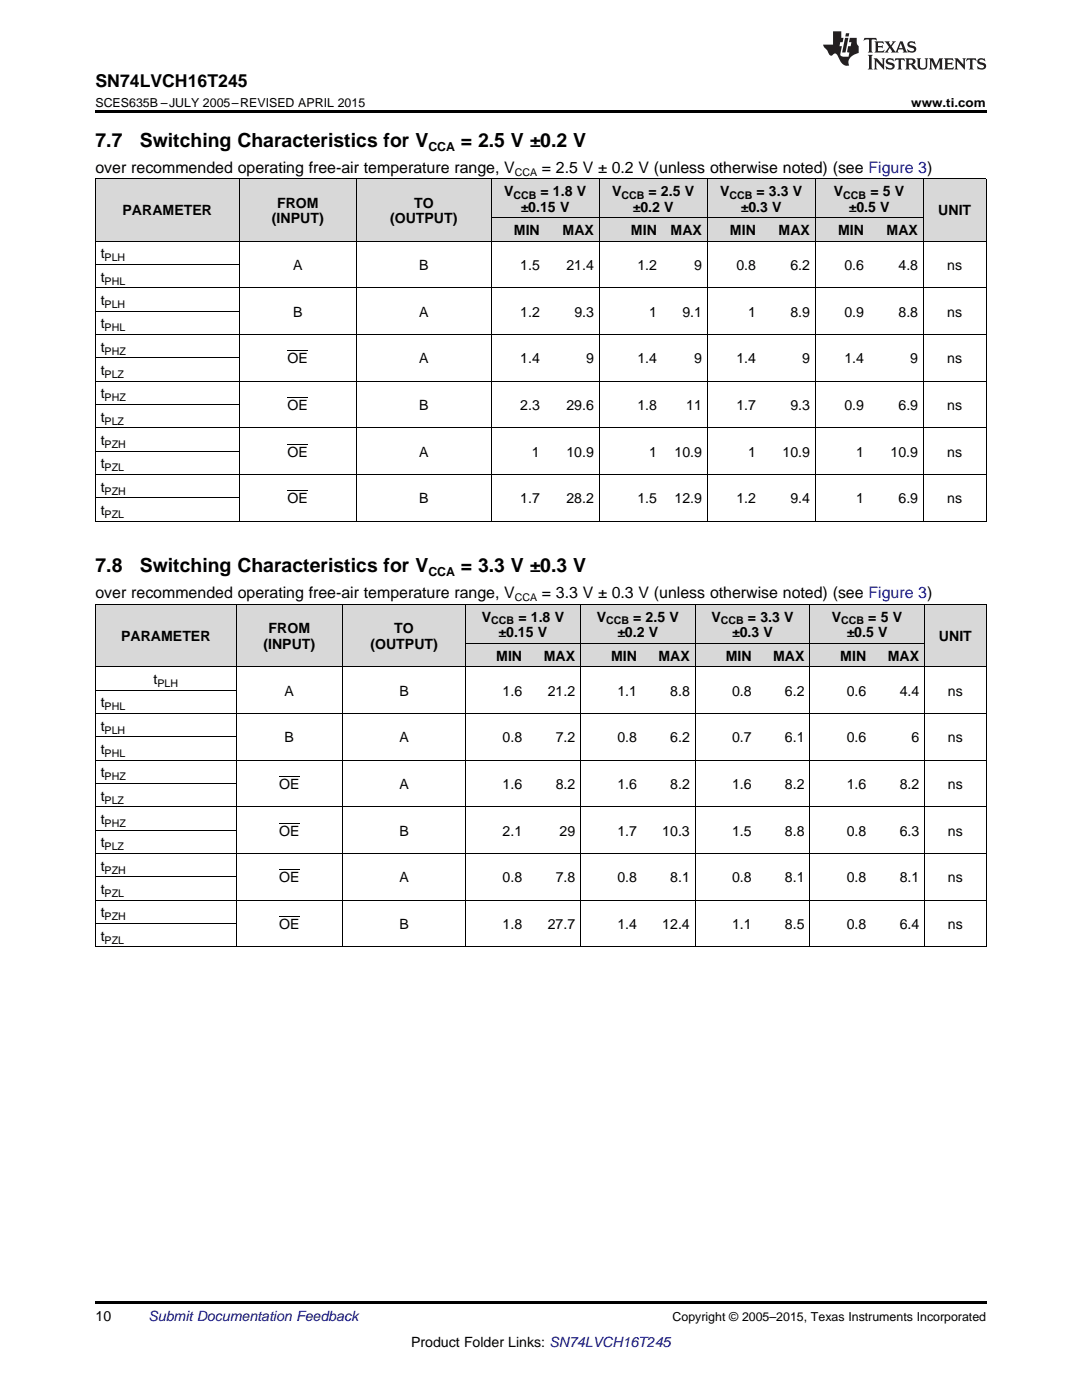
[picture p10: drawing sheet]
<svg xmlns="http://www.w3.org/2000/svg" width="216mm" height="279mm" viewBox="0 0 216 279" stroke-linecap="round" stroke-linejoin="round" font-family="sans-serif">
<g fill="#d8d8d8">
<path d="M19 120.7h28.2v12.4h-28.2z"/>
<path d="M47.2 120.7h21.1v12.4h-21.1z"/>
<path d="M68.3 120.7h24.7v12.4h-24.7z"/>
<path d="M93 128.5h12.3v4.6h-12.3z"/>
<path d="M105.3 128.5h10.6v4.6h-10.6z"/>
<path d="M115.9 128.5h12.3v4.6h-12.3z"/>
<path d="M128.2 128.5h10.5v4.6h-10.5z"/>
<path d="M138.7 128.5h12.4v4.6h-12.4z"/>
<path d="M151.1 128.5h10.5v4.6h-10.5z"/>
<path d="M161.6 128.5h12.4v4.6h-12.4z"/>
<path d="M174 128.5h10.5v4.6h-10.5z"/>
<path d="M184.5 120.7h12.3v12.4h-12.3z"/>
<path d="M93 120.7h12.3v7.8h-12.3z"/>
<path d="M105.3 120.7h10.6v7.8h-10.6z"/>
<path d="M115.9 120.7h12.3v7.8h-12.3z"/>
<path d="M128.2 120.7h10.5v7.8h-10.5z"/>
<path d="M138.7 120.7h12.4v7.8h-12.4z"/>
<path d="M151.1 120.7h10.5v7.8h-10.5z"/>
<path d="M161.6 120.7h12.4v7.8h-12.4z"/>
<path d="M174 120.7h10.5v7.8h-10.5z"/>
<path d="M19 35.7h28.8v12.5h-28.8z"/>
<path d="M47.8 35.7h23.3v12.5h-23.3z"/>
<path d="M71.1 35.7h26.9v12.5h-26.9z"/>
<path d="M98 43.5h10.8v4.7h-10.8z"/>
<path d="M108.8 43.5h10.8v4.7h-10.8z"/>
<path d="M119.6 43.5h12.6v4.7h-12.6z"/>
<path d="M132.2 43.5h8.9v4.7h-8.9z"/>
<path d="M141.1 43.5h10.8v4.7h-10.8z"/>
<path d="M151.9 43.5h10.8v4.7h-10.8z"/>
<path d="M162.7 43.5h10.8v4.7h-10.8z"/>
<path d="M173.5 43.5h10.8v4.7h-10.8z"/>
<path d="M184.3 35.7h12.5v12.5h-12.5z"/>
<path d="M98 35.7h10.8v7.8h-10.8z"/>
<path d="M108.8 35.7h10.8v7.8h-10.8z"/>
<path d="M119.6 35.7h12.6v7.8h-12.6z"/>
<path d="M132.2 35.7h8.9v7.8h-8.9z"/>
<path d="M141.1 35.7h10.8v7.8h-10.8z"/>
<path d="M151.9 35.7h10.8v7.8h-10.8z"/>
<path d="M162.7 35.7h10.8v7.8h-10.8z"/>
<path d="M173.5 35.7h10.8v7.8h-10.8z"/>
</g>
<g fill="#000">
<path d="M19 22h177.8v.5h-177.8zM19 104l.2 .1zM71 104l.1 .1zM97.9 104l.1 .1zM108.7 104l.1 .1zM119.5 104l.1 .1zM141 104l.1 .1zM151.8 104l.1 .1zM162.6 104l.1 .1zM173.4 104l.1 .1zM184.1 104l.2 .1zM196.7 104l.1 .1z"/>
<path d="M19 259.7h177.8v.5h-177.8z"/>
</g>
<g fill="none" stroke="#000" stroke-width=".2">
<path d="M19 35.6h177.8M19.1 35.7v68.4M47.7 35.7v68.4M71.1 35.7v68.4M98 35.7v68.4M119.5 35.7v68.4M141.1 35.7v68.4M162.6 35.7v68.4M184.2 35.7v68.4M196.8 35.7v68.4M19 57.4h177.8M19 52.8h28.8"/>
<path d="M19 48.1h177.8M98 43.5h86.2M19 76.1h177.8M19 71.4h28.8M19 66.8h177.8M19 62.1h28.8M19 99.4h28.8M19 94.7h177.8M19 90h28.8M19 85.4h177.8M19 80.7h28.8M19 104h177.8"/>
<path d="M19 137.7h28.2M19 133.1h177.8M19 120.6h177.8M19.1 120.7v68.3M47.1 120.7v68.3M68.3 120.7v68.3M92.9 120.7v68.3M93 128.4h91.5M115.8 120.7v68.3M138.7 120.7v68.3M161.6 120.7v68.3M184.4 120.7v68.3"/>
<path d="M196.8 120.7v68.3M19 156.4h28.2M19 151.7h177.8M19 147.1h28.2M19 142.4h177.8M19 179.7h177.8M19 175h28.2M19 170.3h177.8M19 165.7h28.2M19 161h177.8M19 189h177.8M19 184.3h28.2"/>
</g>
<g fill="#231f20">
<path d="M172.5 7.6l-.1 .5 .4-.2h.6v.1v2.1l-.2 .4h.9l-.2-.4v-2.1l.1-.1h.5l.5 .2-.2-.5zM174.5 8.3l.2 .3v1.5l-.2 .4h1.8l.2-.6a1.04 1.04 0 0 1-1.3 .2v-.7h.6l.3 .2v-.6l-.3 .2h-.6v-.6l.8-.1 .4 .3-.2-.5zM176.5 8.3l.9 1.1-.9 1.1h.8l-.2-.2 .4-.7 .5 .7-.2 .2h1.5l-.2-.2 .2-.4h.9l.1 .4-.2 .2h1l-.3-.3-.7-1.9h-.5l-.9 2-.8-1 .9-1h-.8l.1 .3-.4 .5-.3-.6 .1-.2zM179.7 8.6l.4 1h-.7zM181.3 8.4a.63 .63 0 0 0-.2 .7 .63 .63 0 0 0 .6 .4l.6 .2 .1 .2a.75 .75 0 0 1-.7 .4 .75 .75 0 0 1-.6-.5l.1 .7 .1-.1a1.11 1.11 0 0 0 1.5-.6 1.13 1.13 0 0 0-1.2-.8l-.1-.4a1.04 1.04 0 0 1 1.2 .2l-.2-.5-.2 .1-.4-.2zM173.2 10.9l.2 .4v2.2l-.2 .4h1l-.3-.4v-2.2l.3-.4zM174.3 11.6l.3 .4v1.5l-.3 .4h.8l-.2-.4v-1.3l1.5 1.7v-1.9l.2-.4h-.7l.2 .4v.9l-1.1-1.3zM177 11.8a.62 .62 0 0 0-.2 .7 .62 .62 0 0 0 .6 .4l.6 .1 .1 .3a.76 .76 0 0 1-.7 .3 .76 .76 0 0 1-.7-.4l.2 .7 .1-.1a1.11 1.11 0 0 0 1.5-.6 1.13 1.13 0 0 0-1.2-.8l-.1-.4a1.04 1.04 0 0 1 1.2 .2l-.2-.6-.2 .1-.5-.1zM178.7 11.6l-.2 .6a.61 .61 0 0 1 .8-.3v1.6l-.2 .4h.9l-.2-.4v-1.6a.63 .63 0 0 1 .7 .3l-.1-.6zM180.6 11.6l.3 .4v1.5l-.3 .4h1l-.2-.2-.1-.8 .6 .2a.76 .76 0 0 0 1.2 .7l-1-1a.58 .58 0 0 0 .6-.5 .58 .58 0 0 0-.5-.6zM181.4 11.9h.1a.45 .45 0 0 1 .5 .1 .45 .45 0 0 1 .1 .5l-.8 .2zM182.9 11.6l.2 .2a2.17 2.17 0 0 0 .3 1.9 .99 .99 0 0 0 1.6-.6v-1.1l.2-.4h-.7l.2 .2a1.92 1.92 0 0 1-.2 1.8 .6 .6 0 0 1-.9-.5v-1.1l.2-.4zM185.4 11.6l.2 .4v1.5l-.2 .4h.7l-.2-.4v-1.4l.8 1.8 .8-1.8v1.4l-.2 .4h.9l-.2-.4v-1.5l.2-.4h-.8l-.6 1.5-.6-1.5zM188.4 11.6l.2 .4v1.5l-.2 .4h1.8l.1-.6a1.04 1.04 0 0 1-1.2 .1v-.6h.5l.4 .2v-.6l-.4 .2h-.5v-.7h.8l.3 .3-.1-.6zM190.5 11.6l.2 .4v1.5l-.2 .4h.7l-.2-.4v-1.3l1.5 1.7v-1.9l.2-.4h-.7l.2 .4v.9l-1.1-1.3zM192.9 11.6l-.1 .6a.61 .61 0 0 1 .7-.3l.1 1.6-.3 .4h1l-.3-.4 .1-1.6a.63 .63 0 0 1 .7 .3l-.1-.6zM195.2 11.8a.62 .62 0 0 0-.2 .7 .62 .62 0 0 0 .6 .4l.6 .1 .1 .3a.76 .76 0 0 1-.7 .3 .76 .76 0 0 1-.6-.4l.1 .7 .1-.1a1.11 1.11 0 0 0 1.6-.6 1.13 1.13 0 0 0-1.3-.8l-.1-.4a1.04 1.04 0 0 1 1.2 .2l-.1-.6-.2 .1-.5-.1z"/>
<path d="M166.2 6.3v2.6h-1.9v.4l.8 .9a.91 .91 0 0 0 1 .8 .56 .56 0 0 1 .5-.3 .56 .56 0 0 1 .5 .3l.4 .8a1.53 1.53 0 0 0 1.9 1.2 1.54 1.54 0 0 1 1-2.1l.9-.3v-1.4a1.52 1.52 0 0 1-.4-1.6h-1.3l-.2 .8h.5l-.2 .8h-.5l-.1 1v.2l.4 .1-.2 .8a1.93 1.93 0 0 1-1.6-.3l.3-1.8h-.5l.2-.8h.4l.2-.8h-.4v-1.3zM168.6 7.6l-.6 2.9h.7l.6-2.9zM168.8 6.6l-.1 .7h.6l.2-.7z"/>
</g>
<path d="M57.4 79.4h4.1M57.4 70h4.1M57.4 98h4.1M57.4 88.7h4.1M55.7 155h4.1M55.7 173.6h4.1M55.7 164.3h4.1M55.7 182.9h4.1" fill="none" stroke="#000" stroke-width=".2"/>
<g font-size="3.9">
<text x="19" y="29.3">7.7</text>
<text x="27.9" y="29.3">Switching Characteristics for V</text>
<text x="92" y="29.3">= 2.5 V ±0.2 V</text>
<text x="19" y="114.2">7.8</text>
<text x="27.9" y="114.2">Switching Characteristics for V</text>
<text x="92" y="114.2">= 3.3 V ±0.3 V</text>
</g>
<text font-size="3.5" x="19" y="17.3">SN74LVCH16T245</text>
<g font-size="3.2">
<text x="19" y="34.4">over recommended operating free-air temperature range, V</text>
<text x="108.1" y="34.4">= 2.5 V ± 0.2 V (unless otherwise noted) (see Figure 3)</text>
<text x="19" y="119.4">over recommended operating free-air temperature range, V</text>
<text x="108.1" y="119.4">= 3.3 V ± 0.3 V (unless otherwise noted) (see Figure 3)</text>
</g>
<g font-size="2.8">
<text x="55.3" y="41.4">FROM</text>
<text x="82.6" y="41.4">TO</text>
<text x="100.6" y="39.1">V</text>
<text x="107.8" y="39.1">=</text>
<text x="110.3" y="39.1">1.8 V</text>
<text x="122.1" y="39.1">V</text>
<text x="129.4" y="39.1">= 2.5 V</text>
<text x="143.7" y="39.1">V</text>
<text x="151" y="39.1">=</text>
<text x="153.4" y="39.1">3.3 V</text>
<text x="166.4" y="39.1">V</text>
<text x="173.7" y="39.1">= 5 V</text>
<text x="24.4" y="43">PARAMETER</text>
<text x="54.3" y="44.6">(INPUT)</text>
<text x="77.8" y="44.6">(OUTPUT)</text>
<text x="102.6" y="46.9">MIN</text>
<text x="103.9" y="42.3">±0.15 V</text>
<text x="112.3" y="46.9">MAX</text>
<text x="125.9" y="46.9">MIN</text>
<text x="126.3" y="42.3">±0.2</text>
<text x="132.5" y="42.3">V</text>
<text x="133.8" y="46.9">MAX</text>
<text x="145.7" y="46.9">MIN</text>
<text x="147.8" y="42.3">±0.3 V</text>
<text x="155.4" y="46.9">MAX</text>
<text x="167.2" y="46.9">MIN</text>
<text x="169.4" y="42.3">±0.5 V</text>
<text x="176.9" y="46.9">MAX</text>
<text x="187.2" y="43">UNIT</text>
<text x="20.1" y="51.6">t</text>
<text x="58.5" y="53.9">A</text>
<text x="83.6" y="53.9">B</text>
<text x="103.8" y="53.9">1.5</text>
<text x="113" y="53.9">21.4</text>
<text x="127.2" y="53.9">1.2</text>
<text x="138.5" y="53.9">9</text>
<text x="146.9" y="53.9">0.8</text>
<text x="157.7" y="53.9">6.2</text>
<text x="168.5" y="53.9">0.6</text>
<text x="179.3" y="53.9">4.8</text>
<text x="189" y="53.9">ns</text>
<text x="20.1" y="56.2">t</text>
<text x="20.1" y="60.9">t</text>
<text x="20.1" y="65.5">t</text>
<text x="58.5" y="63.2">B</text>
<text x="83.6" y="63.2">A</text>
<text x="103.8" y="63.2">1.2</text>
<text x="114.6" y="63.2">9.3</text>
<text x="129.5" y="63.2">1</text>
<text x="136.2" y="63.2">9.1</text>
<text x="149.3" y="63.2">1</text>
<text x="157.7" y="63.2">8.9</text>
<text x="168.5" y="63.2">0.9</text>
<text x="179.3" y="63.2">8.8</text>
<text x="189" y="63.2">ns</text>
<text x="20.1" y="70.2">t</text>
<text x="20.1" y="74.9">t</text>
<text x="57.4" y="72.5">OE</text>
<text x="83.6" y="72.5">A</text>
<text x="103.8" y="72.5">1.4</text>
<text x="116.9" y="72.5">9</text>
<text x="127.2" y="72.5">1.4</text>
<text x="138.5" y="72.5">9</text>
<text x="146.9" y="72.5">1.4</text>
<text x="160.1" y="72.5">9</text>
<text x="168.5" y="72.5">1.4</text>
<text x="181.6" y="72.5">9</text>
<text x="189" y="72.5">ns</text>
<text x="20.1" y="79.5">t</text>
<text x="57.4" y="81.8">OE</text>
<text x="83.6" y="81.8">B</text>
<text x="103.8" y="81.8">2.3</text>
<text x="113" y="81.8">29.6</text>
<text x="127.2" y="81.8">1.8</text>
<text x="136.9" y="81.8">11</text>
<text x="146.9" y="81.8">1.7</text>
<text x="157.7" y="81.8">9.3</text>
<text x="168.5" y="81.8">0.9</text>
<text x="179.3" y="81.8">6.9</text>
<text x="189" y="81.8">ns</text>
<text x="20.1" y="84.2">t</text>
<text x="20.1" y="88.8">t</text>
<text x="20.1" y="93.5">t</text>
<text x="57.4" y="91.2">OE</text>
<text x="83.6" y="91.2">A</text>
<text x="106.2" y="91.2">1</text>
<text x="113" y="91.2">10.9</text>
<text x="129.5" y="91.2">1</text>
<text x="134.6" y="91.2">10.9</text>
<text x="149.3" y="91.2">1</text>
<text x="156.1" y="91.2">10.9</text>
<text x="170.8" y="91.2">1</text>
<text x="177.7" y="91.2">10.9</text>
<text x="189" y="91.2">ns</text>
<text x="20.1" y="98.1">t</text>
<text x="57.4" y="100.5">OE</text>
<text x="83.6" y="100.5">B</text>
<text x="103.8" y="100.5">1.7</text>
<text x="113" y="100.5">28.2</text>
<text x="127.2" y="100.5">1.5</text>
<text x="134.6" y="100.5">12.9</text>
<text x="146.9" y="100.5">1.2</text>
<text x="157.7" y="100.5">9.4</text>
<text x="170.8" y="100.5">1</text>
<text x="179.3" y="100.5">6.9</text>
<text x="189" y="100.5">ns</text>
<text x="20.1" y="102.8">t</text>
<text x="96.2" y="124">V</text>
<text x="103.4" y="124">=</text>
<text x="105.9" y="124">1.8 V</text>
<text x="119.1" y="124">V</text>
<text x="126.3" y="124">=</text>
<text x="128.8" y="124">2.5 V</text>
<text x="142" y="124">V</text>
<text x="149.2" y="124">=</text>
<text x="151.7" y="124">3.3 V</text>
<text x="166" y="124">V</text>
<text x="173.2" y="124">= 5 V</text>
<text x="24.2" y="128">PARAMETER</text>
<text x="52.6" y="129.5">(INPUT)</text>
<text x="53.6" y="126.4">FROM</text>
<text x="73.9" y="129.5">(OUTPUT)</text>
<text x="78.7" y="126.4">TO</text>
<text x="99" y="131.9">MIN</text>
<text x="99.5" y="127.2">±0.15 V</text>
<text x="108.5" y="131.9">MAX</text>
<text x="121.9" y="131.9">MIN</text>
<text x="123.2" y="127.2">±0.2</text>
<text x="129.5" y="127.2">V</text>
<text x="131.4" y="131.9">MAX</text>
<text x="144.8" y="131.9">MIN</text>
<text x="146.1" y="127.2">±0.3</text>
<text x="152.4" y="127.2">V</text>
<text x="154.3" y="131.9">MAX</text>
<text x="167.7" y="131.9">MIN</text>
<text x="168.9" y="127.2">±0.5</text>
<text x="175.2" y="127.2">V</text>
<text x="177.2" y="131.9">MAX</text>
<text x="187.4" y="128">UNIT</text>
<text x="30.7" y="136.5">t</text>
<text x="20.1" y="141.2">t</text>
<text x="56.8" y="138.9">A</text>
<text x="79.7" y="138.9">B</text>
<text x="100.3" y="138.9">1.6</text>
<text x="109.3" y="138.9">21.2</text>
<text x="123.2" y="138.9">1.1</text>
<text x="133.7" y="138.9">8.8</text>
<text x="146.1" y="138.9">0.8</text>
<text x="156.6" y="138.9">6.2</text>
<text x="168.9" y="138.9">0.6</text>
<text x="179.5" y="138.9">4.4</text>
<text x="189.2" y="138.9">ns</text>
<text x="20.1" y="145.8">t</text>
<text x="56.8" y="148.2">B</text>
<text x="79.7" y="148.2">A</text>
<text x="100.3" y="148.2">0.8</text>
<text x="110.9" y="148.2">7.2</text>
<text x="123.2" y="148.2">0.8</text>
<text x="133.7" y="148.2">6.2</text>
<text x="146.1" y="148.2">0.7</text>
<text x="156.6" y="148.2">6.1</text>
<text x="168.9" y="148.2">0.6</text>
<text x="181.9" y="148.2">6</text>
<text x="189.2" y="148.2">ns</text>
<text x="20.1" y="150.5">t</text>
<text x="20.1" y="155.2">t</text>
<text x="20.1" y="159.8">t</text>
<text x="55.7" y="157.5">OE</text>
<text x="79.7" y="157.5">A</text>
<text x="100.3" y="157.5">1.6</text>
<text x="110.9" y="157.5">8.2</text>
<text x="123.2" y="157.5">1.6</text>
<text x="133.7" y="157.5">8.2</text>
<text x="146.1" y="157.5">1.6</text>
<text x="156.6" y="157.5">8.2</text>
<text x="168.9" y="157.5">1.6</text>
<text x="179.5" y="157.5">8.2</text>
<text x="189.2" y="157.5">ns</text>
<text x="20.1" y="164.5">t</text>
<text x="55.7" y="166.8">OE</text>
<text x="79.7" y="166.8">B</text>
<text x="100.3" y="166.8">2.1</text>
<text x="111.7" y="166.8">29</text>
<text x="123.2" y="166.8">1.7</text>
<text x="132.2" y="166.8">10.3</text>
<text x="146.1" y="166.8">1.5</text>
<text x="156.6" y="166.8">8.8</text>
<text x="168.9" y="166.8">0.8</text>
<text x="179.5" y="166.8">6.3</text>
<text x="189.2" y="166.8">ns</text>
<text x="20.1" y="169.1">t</text>
<text x="20.1" y="173.8">t</text>
<text x="20.1" y="178.4">t</text>
<text x="55.7" y="176.1">OE</text>
<text x="79.7" y="176.1">A</text>
<text x="100.3" y="176.1">0.8</text>
<text x="110.9" y="176.1">7.8</text>
<text x="123.2" y="176.1">0.8</text>
<text x="133.7" y="176.1">8.1</text>
<text x="146.1" y="176.1">0.8</text>
<text x="156.6" y="176.1">8.1</text>
<text x="168.9" y="176.1">0.8</text>
<text x="179.5" y="176.1">8.1</text>
<text x="189.2" y="176.1">ns</text>
<text x="20.1" y="183.1">t</text>
<text x="55.7" y="185.4">OE</text>
<text x="79.7" y="185.4">B</text>
<text x="100.3" y="185.4">1.8</text>
<text x="109.3" y="185.4">27.7</text>
<text x="123.2" y="185.4">1.4</text>
<text x="132.2" y="185.4">12.4</text>
<text x="146.1" y="185.4">1.1</text>
<text x="156.6" y="185.4">8.5</text>
<text x="168.9" y="185.4">0.8</text>
<text x="179.5" y="185.4">6.4</text>
<text x="189.2" y="185.4">ns</text>
<text x="20.1" y="187.7">t</text>
<text x="19" y="263.6">10</text>
<text x="82" y="268.9">Product Folder Links: SN74LVCH16T245</text>
</g>
<text font-size="2.8" fill="#0000c8" x="29.6" y="263.6">Submit Documentation Feedback</text>
<g font-size="2.5">
<text x="19" y="21.4">SCES635B –JULY 2005–REVISED APRIL 2015</text>
<text x="181.8" y="21.4">www.ti.com</text>
<text x="85.5" y="30.1">CCA</text>
<text x="85.5" y="115">CCA</text>
<text x="134.2" y="263.6">Copyright © 2005–2015, Texas Instruments Incorporated</text>
</g>
<g font-size="2.1">
<text x="102.7" y="35.1">CCA</text>
<text x="102.4" y="39.7">CCB</text>
<text x="124" y="39.7">CCB</text>
<text x="145.6" y="39.7">CCB</text>
<text x="168.3" y="39.7">CCB</text>
<text x="20.9" y="52.1">PLH</text>
<text x="20.9" y="56.8">PHL</text>
<text x="20.9" y="61.5">PLH</text>
<text x="20.9" y="66.1">PHL</text>
<text x="20.9" y="70.8">PHZ</text>
<text x="20.9" y="75.4">PLZ</text>
<text x="20.9" y="80.1">PHZ</text>
<text x="20.9" y="84.7">PLZ</text>
<text x="20.9" y="89.4">PZH</text>
<text x="20.9" y="94.1">PZL</text>
<text x="20.9" y="98.7">PZH</text>
<text x="20.9" y="103.4">PZL</text>
<text x="98" y="124.6">CCB</text>
<text x="102.7" y="120">CCA</text>
<text x="120.9" y="124.6">CCB</text>
<text x="143.8" y="124.6">CCB</text>
<text x="167.9" y="124.6">CCB</text>
<text x="31.4" y="137.1">PLH</text>
<text x="20.9" y="141.7">PHL</text>
<text x="20.9" y="146.4">PLH</text>
<text x="20.9" y="151.1">PHL</text>
<text x="20.9" y="155.7">PHZ</text>
<text x="20.9" y="160.4">PLZ</text>
<text x="20.9" y="165">PHZ</text>
<text x="20.9" y="169.7">PLZ</text>
<text x="20.9" y="174.3">PZH</text>
<text x="20.9" y="179">PZL</text>
<text x="20.9" y="183.7">PZH</text>
<text x="20.9" y="188.3">PZL</text>
</g>
</svg>
